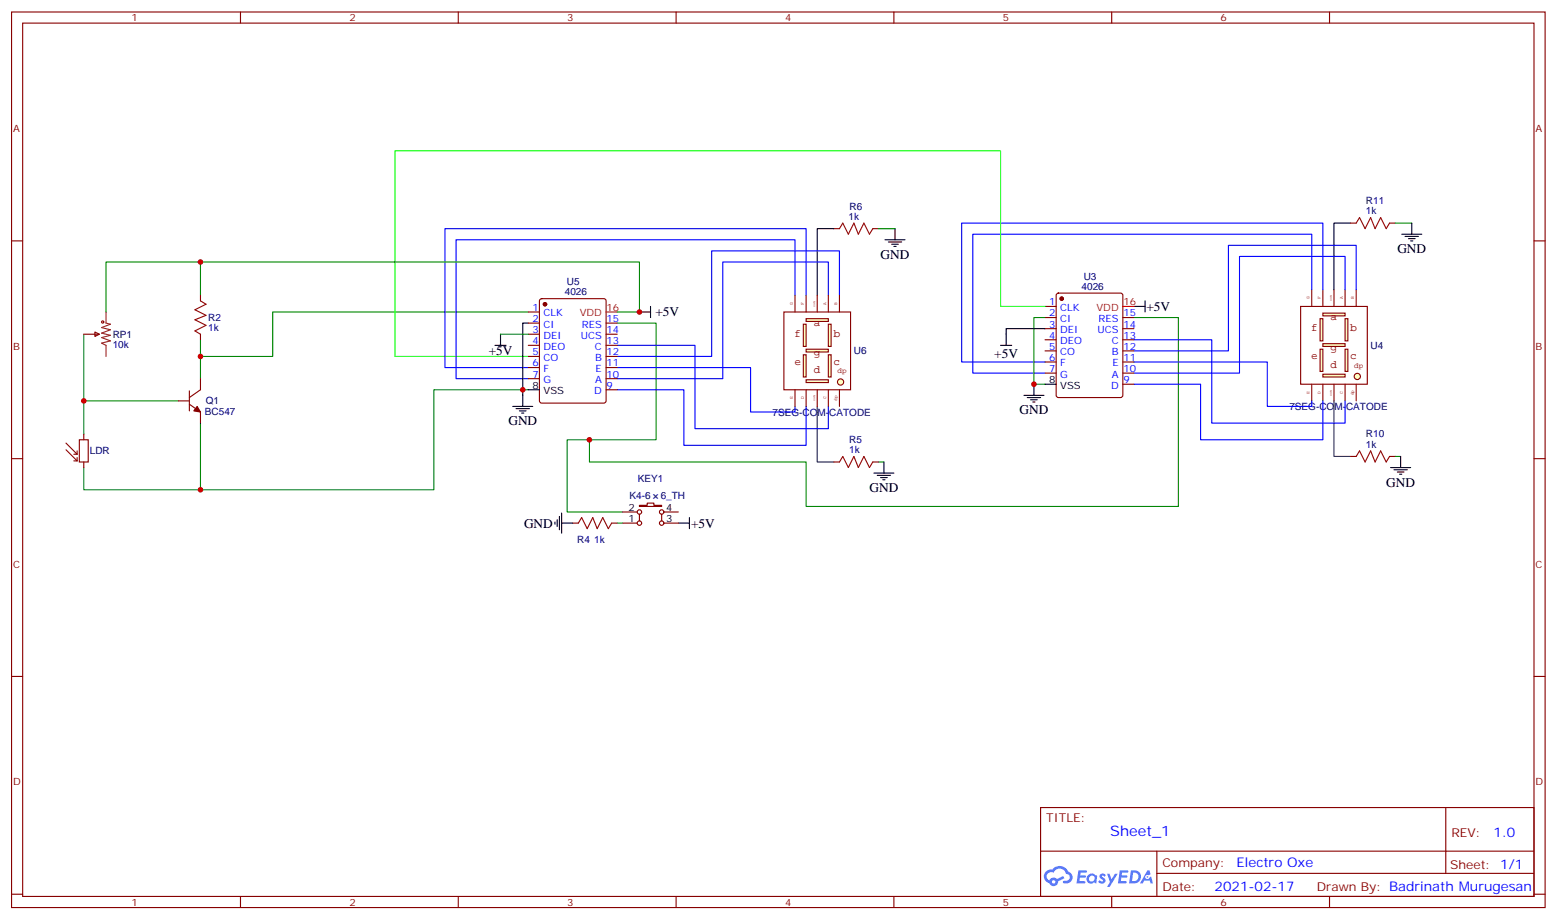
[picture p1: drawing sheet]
<svg xmlns="http://www.w3.org/2000/svg" width="494mm" height="292mm" viewBox="0 0 494 292" stroke-linecap="round" stroke-linejoin="round" font-family="sans-serif">
<g fill="none" stroke="#870000" stroke-width=".35">
<path d="M3.7 3.8h486.8v284.3h-486.8zM7.2 7.3h479.8v277.3h-479.8zM76.3 3.8v3.5M145.5 3.8v3.5M214.6 3.8v3.5M283.8 3.8v3.5M352.9 3.8v3.5M422.1 3.8v3.5M3.7 76.5h3.5M487 76.5h3.5M3.7 145.6h3.5M487 145.6h3.5"/>
<path d="M3.7 214.8h3.5M487 214.8h3.5M330.3 256.4h156.7v28.2h-156.7zM459 256.4v20.9M330.4 270.2h156.4M367.3 277.3h119.5M367.3 270.2v14.2M3.7 283.9h3.5M76.3 284.6v3.5M145.5 284.6v3.5M214.6 284.6v3.5M283.8 284.6v3.5"/>
<path d="M352.9 284.6v3.5M422.1 284.6v3.5M487 283.9h3.5"/>
</g>
<g fill="#5487ff">
<path d="M349.3 277.6a1.22 1.22 0 0 1 1.7 .2l-.3 .6a.47 .47 0 0 0-.4-.4 .47 .47 0 0 0-.5 .2l.2 .2a1.14 1.14 0 0 1 .7 1.8 1.14 1.14 0 0 1-1.9 0l-.2-.2 .5-.6 .7 .5a.29 .29 0 0 0 .4-.3 .29 .29 0 0 0-.3-.3 1.04 1.04 0 0 1-.6-1.7z"/>
<path d="M342.3 276.3h2.4l.3 .2-.1 .5-1.8 .1-.2 .8h1.6l.3 .4-.4 .4h-1.6l-.1 1.1h1.7l.2 .3-.2 .3-2.7 .1z"/>
<path d="M355.5 276.3l2.7 .2-.2 .5-1.8 .1-.1 .8h1.5l.3 .4-.4 .4h-1.5l-.2 1.1h1.7l.2 .3-.2 .3-2.6 .1z"/>
<path d="M364.2 276.3h.7l.4 1.3-.6 .3a.69 .69 0 0 0-1.1 .3 .69 .69 0 0 0 .5 .9 .69 .69 0 0 0 .8-.6l.5-.2 .6 2.2h-.8l-.2-.9h-1.7l-.5 .9h-.9z"/>
<path d="M351.4 277.4h.8l.7 1.8 1.1-1.8h.8l-2.5 4.2h-.9l1-1.5z"/>
<path d="M359 276.3l-.6 4.2h1.4a2.11 2.11 0 0 0 2.4-2.1 2.11 2.11 0 0 0-2.5-2.1zM359.7 277.1a1.43 1.43 0 0 1 1.7 1.6 1.43 1.43 0 0 1-2.1 1.1z"/>
<path d="M345.3 277.9a1.54 1.54 0 0 0-.1 2.2 1.54 1.54 0 0 0 2.2 .1l.6 .3 .3-2.3-.6-.3a1.49 1.49 0 0 0-2.4 0zM345.6 278.9a.95 .95 0 0 1 1.9 0 .95 .95 0 0 1-1.9 0z"/>
<path d="M332 276.7a2.18 2.18 0 0 0 1.1 3.7 1.44 1.44 0 0 0 1.6 .9 1.44 1.44 0 0 0 1.2-1.4l2-1.1-.4-.7-2 1a1.47 1.47 0 0 0-2.4 .4 1.39 1.39 0 0 1-.6-1.9 1.39 1.39 0 0 1 2-.5 2.12 2.12 0 0 1 2.1-1.3 2.12 2.12 0 0 1 1.9 1.7 1.14 1.14 0 0 1 1.1 1.4 1.14 1.14 0 0 1-1.6 .7 .43 .43 0 0 0-.6 .4 .43 .43 0 0 0 .4 .5 1.98 1.98 0 0 0 2.6-1.2 1.98 1.98 0 0 0-1.3-2.6 3.1 3.1 0 0 0-5.2-.6l-.9 .1zM333.9 280a.55 .55 0 0 1 1.1 0 .55 .55 0 0 1-1.1 0z"/>
<circle cx="364.3" cy="278.4" r=".26"/>
</g>
<path d="M63.6 83.2v10.6M167.7 99.1h-81.1v14.1h-23M26.6 106.1v21.2M63.6 107.9v12.3M360 100.8h14.1v60h-118.2v-14.1h-68.8v-7.1M56.6 127.3h-30v10.6M63.6 134.3v21.2h-37v-7.1M165.9 123.8h1.8" fill="none" stroke="#008700" stroke-width=".35"/>
<g fill="none" stroke="#a10000" stroke-width=".35">
<path d="M63.6 95.5l1.8 1.1-3.5 1.8 3.5 1.7-3.5 1.4 3.5 1.8-3.5 1.8 1.7 1"/>
<circle cx="32.6" cy="102.2" r=".35"/>
</g>
<path d="M63.6 93.8v1.7M26.6 106.1h4.9M30.1 105.4l1.4 .7-1.4 .7zM63.6 106.1v1.8M56.6 127.3h3.5M60.1 128.3l3.5 2.5v3.5M60.1 124.1v6.4M63.6 120.2v3.6l-3.5 2.4" fill="none" stroke="#870000" stroke-width=".35"/>
<path d="M33.7 99.1v3.5l1.4 .3-2.9 1.1 2.9 .7-2.9 1.1 2.9 .7-2.9 .7 2.9 1-2.9 .7 1.5 .7v3.6" fill="none" stroke="#8c2424" stroke-width=".35"/>
<path d="M62.6 129l1 1.8-2.1-.3z" fill="#870000" stroke="#870000" stroke-width=".35"/>
<path d="M25.2 139.6h2.8v7.1h-2.8zM26.6 137.9v1.7M21 142.8l3.5 3.5M21 140.7l3.5 3.5M23.4 146.3h1.1M23.4 144.2h1.1M24.5 143.2v1M24.5 145.3v1M26.6 146.7v1.7" fill="none" stroke="#850000" stroke-width=".35"/>
<g fill="#ffffc2" stroke="#850000" stroke-width=".35">
<path d="M419.1 110.9h.8v7h-.8z"/>
<path d="M419.1 101.2h.8v7h-.8z"/>
<path d="M419.9 118.8h7.1v.9h-7.1z"/>
<path d="M419.9 109.1h7.1v.9h-7.1z"/>
<path d="M419.9 99.4h7.1v.9h-7.1z"/>
<path d="M427 110.9h.9v7h-.9z"/>
<path d="M427 101.2h.9v7h-.9z"/>
<circle cx="430.9" cy="119.5" r=".99"/>
</g>
<path d="M412.9 97.3h21.2v24.7h-21.2zM416.4 92v5.3M419.9 92v5.3M423.5 92v5.3M427 92v5.3M430.5 92v5.3M416.4 122v5.3M419.9 122v5.3M423.5 122v5.3M427 122v5.3M430.5 122v5.3" fill="none" stroke="#850000" stroke-width=".35"/>
<g fill="none" stroke="#000" stroke-width=".35">
<path d="M264.7 72.6h-5.3v21.2M281 76.1h6.3M282 76.8h4.2M283.1 77.5h2.1M283.8 78.2h.7M284.1 72.6v3.5M428.8 70.8h-5.3v21.2M445 74.4h6.3M446.1 75.1h4.2M447.1 75.8h2.1M447.8 76.5h.7M448.2 70.8v3.6"/>
<path d="M203 99.1h3.5M206.5 97.3v3.5M360 97.3h3.5M363.5 95.5v3.6M157.1 109.6h3.6M158.9 106.1v3.5M167.7 102.6h-1.8v26.4M317.6 109.6h3.6M331.8 104.4h-12.4v5.2M162.8 129h6.3M163.8 129.8h4.3M164.9 130.5h2.1"/>
<path d="M165.6 131.2h.7M167.7 123.8h3.5M325 125.5h6.4M326.1 126.2h4.2M327.2 126.9h2.1M327.9 127.6h.7M328.2 122v3.5M331.8 122h3.5M277.4 150.2h6.4M278.5 150.9h4.2M279.5 151.6h2.2M280.2 152.3h.8"/>
<path d="M280.6 146.7v3.5M441.5 148.4h6.3M442.5 149.2h4.3M443.6 149.9h2.1M444.3 150.6h.7M444.6 144.9v3.5M176.2 165.7v.7M176.9 165v2.1M177.6 164v4.2M178.3 166.1h3.5M178.3 162.9v6.4M215.3 166.1h3.6"/>
<path d="M218.9 164.3v3.6"/>
</g>
<path d="M278.8 72.6h5.3M442.9 70.8h5.3M158.9 106.1h8.8M195.9 102.6h12.4v37h-28.2v23h17.6M331.8 100.8h-3.6v21.2h3.6M278.8 146.7h1.8M442.9 144.9h1.7M195.9 166.1h1.8" fill="none" stroke="#008700" stroke-width=".35"/>
<path d="M266.5 72.6l1-1.8 1.8 3.6 1.8-3.6 1.4 3.6 1.7-3.6 1.8 3.6 1.1-1.8M430.5 70.8l1.1-1.7 1.8 3.5 1.7-3.5 1.4 3.5 1.8-3.5 1.8 3.5 1-1.8M266.5 146.7l1-1.8 1.8 3.5 1.8-3.5 1.4 3.5 1.7-3.5 1.8 3.5 1.1-1.7M430.5 144.9l1.1-1.7 1.8 3.5 1.7-3.5 1.4 3.5 1.8-3.5 1.8 3.5 1-1.8M183.6 166.1l1-1.8 1.8 3.6 1.8-3.6 1.4 3.6 1.7-3.6 1.8 3.6 1.1-1.8" fill="none" stroke="#a10000" stroke-width=".35"/>
<g fill="none" stroke="#870000" stroke-width=".35">
<path d="M264.7 72.6h1.8M277.1 72.6h1.7M428.8 70.8h1.7M441.1 70.8h1.8M167.7 99.1h3.5M171.5 95l.4-.2h19.8l.6 .5 .1 32-.5 .6-20 .1-.6-.5-.1-32zM331.8 97.3h3.5M335.5 93.3l.5-.2h19.7l.7 .4v32l-.4 .7h-20l-.7-.4v-32zM167.7 102.6h3.5M167.7 106.1h3.5M167.7 109.6h3.5M167.7 113.2h3.5"/>
<path d="M167.7 116.7h3.5M192.4 102.6h3.5M192.4 106.1h3.5M192.4 109.6h3.5M192.4 113.2h3.5M192.4 116.7h3.5M331.8 100.8h3.5M331.8 104.4h3.5M331.8 107.9h3.5M331.8 111.4h3.5M331.8 114.9h3.5M331.8 118.5h3.5"/>
<path d="M356.4 100.8h3.6M356.4 104.4h3.6M356.4 107.9h3.6M356.4 111.4h3.6M356.4 114.9h3.6M356.4 118.5h3.6M167.7 120.2h3.5M192.4 120.2h3.5M192.4 123.8h3.5M356.4 122h3.6M264.7 146.7h1.8M277.1 146.7h1.7"/>
<path d="M428.8 144.9h1.7M441.1 144.9h1.8M181.8 166.1h1.8M194.2 166.1h1.7M197.7 166.1h4.6M197.7 162.6h4.6M203 160.4h2.5v-.7h2.1v.7h2.4v.4h-7zM203 163.3v2.1M210 163.3v2.1M210.7 166.1h4.6M210.7 162.6h4.6"/>
<circle cx="203" cy="166.1" r=".71"/>
<circle cx="203" cy="162.6" r=".71"/>
<circle cx="210" cy="162.6" r=".71"/>
<circle cx="210" cy="166.1" r=".71"/>
</g>
<path d="M259.4 129v17.7h5.3M423.5 127.3v17.6h5.3" fill="none" stroke="#333" stroke-width=".35"/>
<g fill="none" stroke="#00f" stroke-width=".35">
<path d="M252.4 93.8v-17.7h-107.6v44.1h22.9M255.9 93.8v-21.2h-114.6v44.1h26.4M263 93.8v-10.6h-33.6v37h-33.5M266.5 93.8v-14.1h-40.6v33.5h-30M416.4 92v-17.6h-107.6v44.1h23M419.9 92v-21.2h-114.6v44.1h26.5M427 92v-10.6h-33.5v37.1h-33.5M430.5 92v-14.1h-40.5v33.5h-30M195.9 116.7h42.4v14.1h14.1v-1.8M195.9 109.6h24.7v26.5h42.4v-7.1M360 114.9h42.3v14.1h14.1v-1.7M360 107.9h24.7v26.4h42.3v-7"/>
<path d="M195.9 123.8h21.2v17.6h38.8v-12.4M360 122h21.1v17.6h38.8v-12.3"/>
</g>
<g fill="#870000" stroke="#870000" stroke-width=".35">
<circle cx="337" cy="94.8" r=".53"/>
<circle cx="173" cy="96.6" r=".53"/>
</g>
<path d="M192.4 99.1h3.5M356.4 97.3h3.6" fill="none" stroke="#f00" stroke-width=".35"/>
<path d="M331.8 97.3h-14.2v-49.4h-192.2v65.3h42.3" fill="none" stroke="#0f0" stroke-width=".35"/>
<g fill="#ffffc2" stroke="#850000" stroke-width=".35">
<path d="M255 112.6h.9v7.1h-.9z"/>
<path d="M255 102.9h.9v7.1h-.9z"/>
<path d="M255.9 120.6h7.1v.9h-7.1z"/>
<path d="M255.9 110.9h7.1v.9h-7.1z"/>
<path d="M255.9 101.2h7.1v.9h-7.1z"/>
<path d="M263 112.6h.8v7.1h-.8z"/>
<path d="M263 102.9h.8v7.1h-.8z"/>
<circle cx="266.8" cy="121.3" r=".99"/>
</g>
<path d="M248.8 99.1h21.2v24.7h-21.2zM252.4 93.8v5.3M255.9 93.8v5.3M259.4 93.8v5.3M263 93.8v5.3M266.5 93.8v5.3M252.4 123.8v5.2M255.9 123.8v5.2M259.4 123.8v5.2M263 123.8v5.2M266.5 123.8v5.2" fill="none" stroke="#850000" stroke-width=".35"/>
<path d="M33.7 99.1v-15.9h169.3v15.9h-7.1M165.9 123.8h-28.2v31.7h-74.1" fill="none" stroke="#008700" stroke-width=".35"/>
<g fill="#c00">
<circle cx="26.6" cy="127.3" r=".88"/>
<circle cx="63.6" cy="113.2" r=".88"/>
<circle cx="165.9" cy="123.8" r=".88"/>
<circle cx="328.2" cy="122" r=".88"/>
<circle cx="187.1" cy="139.6" r=".88"/>
<circle cx="63.6" cy="83.2" r=".88"/>
<circle cx="203" cy="99.1" r=".88"/>
<circle cx="63.6" cy="155.5" r=".88"/>
</g>
<text font-size="4.6" fill="#00f" x="352.4" y="265.4">Sheet_1</text>
<g font-size="4.2">
<text x="279.6" y="82.2">GND</text>
<text x="443.6" y="80.4">GND</text>
<text x="208" y="100.4">+5V</text>
<text x="363.9" y="98.7">+5V</text>
<text x="155.1" y="112.8">+5V</text>
<text x="315.6" y="113.6">+5V</text>
<text x="323.7" y="131.5">GND</text>
<text x="161.4" y="135">GND</text>
<text x="440.1" y="154.5">GND</text>
<text x="276" y="156.3">GND</text>
<text x="166.4" y="167.5">GND</text>
<text x="219.4" y="167.5">+5V</text>
</g>
<g font-size="4.2" fill="#00f">
<text x="474.1" y="265.7">1.0</text>
<text x="392.5" y="275.2">Electro Oxe</text>
<text x="385.6" y="283">2021-02-17</text>
</g>
<g font-size="3.9" fill="#800">
<text x="332.1" y="261">TITLE:</text>
<text x="460.7" y="265.7">REV:</text>
<text x="369" y="275.2">Company:</text>
<text x="460.4" y="275.8">Sheet: 1/1</text>
<text x="369" y="282.9">Date:</text>
<text x="418" y="282.9">Drawn By: Badrinath Murugesan</text>
</g>
<g font-size="3.5" fill="#840000">
<text x="422.4" y="101.7">a</text>
<text x="252.2" y="107">f</text>
<text x="258.4" y="103.5">a</text>
<text x="264.5" y="107">b</text>
<text x="416.2" y="105.2">f</text>
<text x="428.6" y="105.2">b</text>
<text x="258.4" y="113.2">g</text>
<text x="422.4" y="111.4">g</text>
<text x="252.2" y="115.8">e</text>
<text x="258.4" y="118.5">d</text>
<text x="264.5" y="115.8">c</text>
<text x="416.2" y="114.1">e</text>
<text x="422.4" y="116.7">d</text>
<text x="428.6" y="114.1">c</text>
</g>
<g font-size="3.2" fill="#800">
<text x="41.8" y="6.8">1</text>
<text x="110.9" y="6.8">2</text>
<text x="180.1" y="6.8">3</text>
<text x="249.2" y="6.8">4</text>
<text x="318.3" y="6.8">5</text>
<text x="387.5" y="6.8">6</text>
<text x="4.2" y="41.9">A</text>
<text x="487.5" y="41.9">A</text>
<text x="4.2" y="111.1">B</text>
<text x="487.5" y="111.1">B</text>
<text x="4.2" y="180.2">C</text>
<text x="487.5" y="180.2">C</text>
<text x="4.2" y="249.3">D</text>
<text x="487.5" y="249.3">D</text>
<text x="41.8" y="287.6">1</text>
<text x="110.9" y="287.6">2</text>
<text x="180.1" y="287.6">3</text>
<text x="249.2" y="287.6">4</text>
<text x="318.3" y="287.6">5</text>
<text x="387.5" y="287.6">6</text>
</g>
<g font-size="3.2" fill="#000080">
<text x="433.6" y="64.8">R11</text>
<text x="269.4" y="69.8">1k</text>
<text x="269.7" y="66.6">R6</text>
<text x="433.6" y="68">1k</text>
<text x="344" y="88.9">U3</text>
<text x="179.3" y="93.8">4026</text>
<text x="180" y="90.6">U5</text>
<text x="343.4" y="92">4026</text>
<text x="66.1" y="102">R2</text>
<text x="35.8" y="107.3">RP1</text>
<text x="66.1" y="105.2">1k</text>
<text x="35.8" y="110.5">10k</text>
<text x="271.1" y="112.5">U6</text>
<text x="435.1" y="110.7">U4</text>
<text x="65.1" y="131.6">BC547</text>
<text x="65.3" y="128.4">Q1</text>
<text x="245.3" y="131.9">7SEG-COM-CATODE</text>
<text x="409.3" y="130.2">7SEG-COM-CATODE</text>
<text x="269.6" y="143.9">1k</text>
<text x="269.6" y="140.6">R5</text>
<text x="433.6" y="142.1">1k</text>
<text x="433.6" y="138.9">R10</text>
<text x="28.5" y="144.3">LDR</text>
<text x="202.4" y="153.1">KEY1</text>
<text x="199.9" y="158.4">K4-6</text>
<text x="209.8" y="158.4">6_TH</text>
<text x="183.3" y="172.4">R4</text>
<text x="188.7" y="172.4">1k</text>
</g>
<g font-size="3.2" fill="#00f">
<text x="169" y="98.7">1</text>
<text x="172.5" y="100.5">CLK</text>
<text x="333.1" y="96.9">1</text>
<text x="333.1" y="100.5">2</text>
<text x="336.6" y="98.7">CLK</text>
<text x="356.6" y="100.5">15</text>
<text x="169" y="102.2">2</text>
<text x="169" y="105.8">3</text>
<text x="172.5" y="104">CI</text>
<text x="172.5" y="107.5">DEI</text>
<text x="184.4" y="107.5">UCS</text>
<text x="184.7" y="104">RES</text>
<text x="192.6" y="105.8">14</text>
<text x="192.6" y="102.2">15</text>
<text x="333.1" y="104">3</text>
<text x="333.1" y="107.5">4</text>
<text x="336.6" y="102.2">CI</text>
<text x="336.6" y="105.8">DEI</text>
<text x="348.4" y="105.8">UCS</text>
<text x="348.8" y="102.2">RES</text>
<text x="356.6" y="107.5">13</text>
<text x="356.6" y="104">14</text>
<text x="169" y="109.3">4</text>
<text x="169" y="112.8">5</text>
<text x="172.5" y="111.1">DEO</text>
<text x="188.9" y="111.1">C</text>
<text x="192.6" y="112.8">12</text>
<text x="192.6" y="109.3">13</text>
<text x="333.1" y="111.1">5</text>
<text x="336.6" y="109.3">DEO</text>
<text x="336.6" y="112.8">CO</text>
<text x="352.9" y="109.3">C</text>
<text x="353" y="112.8">B</text>
<text x="356.6" y="111.1">12</text>
<text x="169" y="116.3">6</text>
<text x="169" y="119.9">7</text>
<text x="172.5" y="114.6">CO</text>
<text x="172.5" y="118.1">F</text>
<text x="188.9" y="114.6">B</text>
<text x="189.1" y="118.1">E</text>
<text x="192.6" y="119.9">10</text>
<text x="192.6" y="116.3">11</text>
<text x="333.1" y="114.6">6</text>
<text x="333.1" y="118.1">7</text>
<text x="336.6" y="116.3">F</text>
<text x="336.6" y="119.9">G</text>
<text x="353" y="119.9">A</text>
<text x="353.1" y="116.3">E</text>
<text x="356.6" y="118.1">10</text>
<text x="356.6" y="114.6">11</text>
<text x="172.5" y="121.6">G</text>
<text x="188.7" y="125.2">D</text>
<text x="188.9" y="121.6">A</text>
<text x="192.6" y="123.4">9</text>
<text x="352.7" y="123.4">D</text>
<text x="356.6" y="121.6">9</text>
</g>
<g font-size="3.2" fill="#f00">
<text x="184" y="100.5">VDD</text>
<text x="192.6" y="98.7">16</text>
<text x="348.1" y="98.7">VDD</text>
<text x="356.6" y="96.9">16</text>
</g>
<g font-size="3.2">
<text x="169" y="123.4">8</text>
<text x="172.5" y="125.2">VSS</text>
<text x="333.1" y="121.6">8</text>
<text x="336.6" y="123.4">VSS</text>
<text x="199.6" y="165.7">1</text>
<text x="199.6" y="162.2">2</text>
<text x="211.5" y="165.7">3</text>
<text x="211.5" y="162.2">4</text>
</g>
<g font-size="2.5" fill="#840000">
<text x="265.9" y="118.5">dp</text>
<text x="429.9" y="116.7">dp</text>
</g>
<g font-size="1.4" fill="#840000">
<text x="415.7" y="95.1" transform="rotate(-90 415.7 95.1)">G</text>
<text x="419.2" y="95.1" transform="rotate(-90 419.2 95.1)">F</text>
<text x="426.3" y="95.1" transform="rotate(-90 426.3 95.1)">A</text>
<text x="429.8" y="95.1" transform="rotate(-90 429.8 95.1)">B</text>
<text x="251.7" y="96.8" transform="rotate(-90 251.7 96.8)">G</text>
<text x="255.2" y="96.8" transform="rotate(-90 255.2 96.8)">F</text>
<text x="262.3" y="96.8" transform="rotate(-90 262.3 96.8)">A</text>
<text x="265.8" y="96.8" transform="rotate(-90 265.8 96.8)">B</text>
<text x="415.7" y="125.1" transform="rotate(-90 415.7 125.1)">E</text>
<text x="419.2" y="125.1" transform="rotate(-90 419.2 125.1)">D</text>
<text x="426.3" y="125.1" transform="rotate(-90 426.3 125.1)">C</text>
<text x="429.8" y="125.5" transform="rotate(-90 429.8 125.5)">dp</text>
<text x="251.7" y="126.8" transform="rotate(-90 251.7 126.8)">E</text>
<text x="255.2" y="126.8" transform="rotate(-90 255.2 126.8)">D</text>
<text x="262.3" y="126.8" transform="rotate(-90 262.3 126.8)">C</text>
<text x="265.8" y="127.2" transform="rotate(-90 265.8 127.2)">dp</text>
</g>
<g font-size="1.1" fill="#840000">
<text x="422.8" y="95.6" transform="rotate(-90 422.8 95.6)">com</text>
<text x="258.7" y="97.4" transform="rotate(-90 258.7 97.4)">com</text>
<text x="422.8" y="125.6" transform="rotate(-90 422.8 125.6)">com</text>
<text x="258.7" y="127.4" transform="rotate(-90 258.7 127.4)">com</text>
</g>
</svg>
